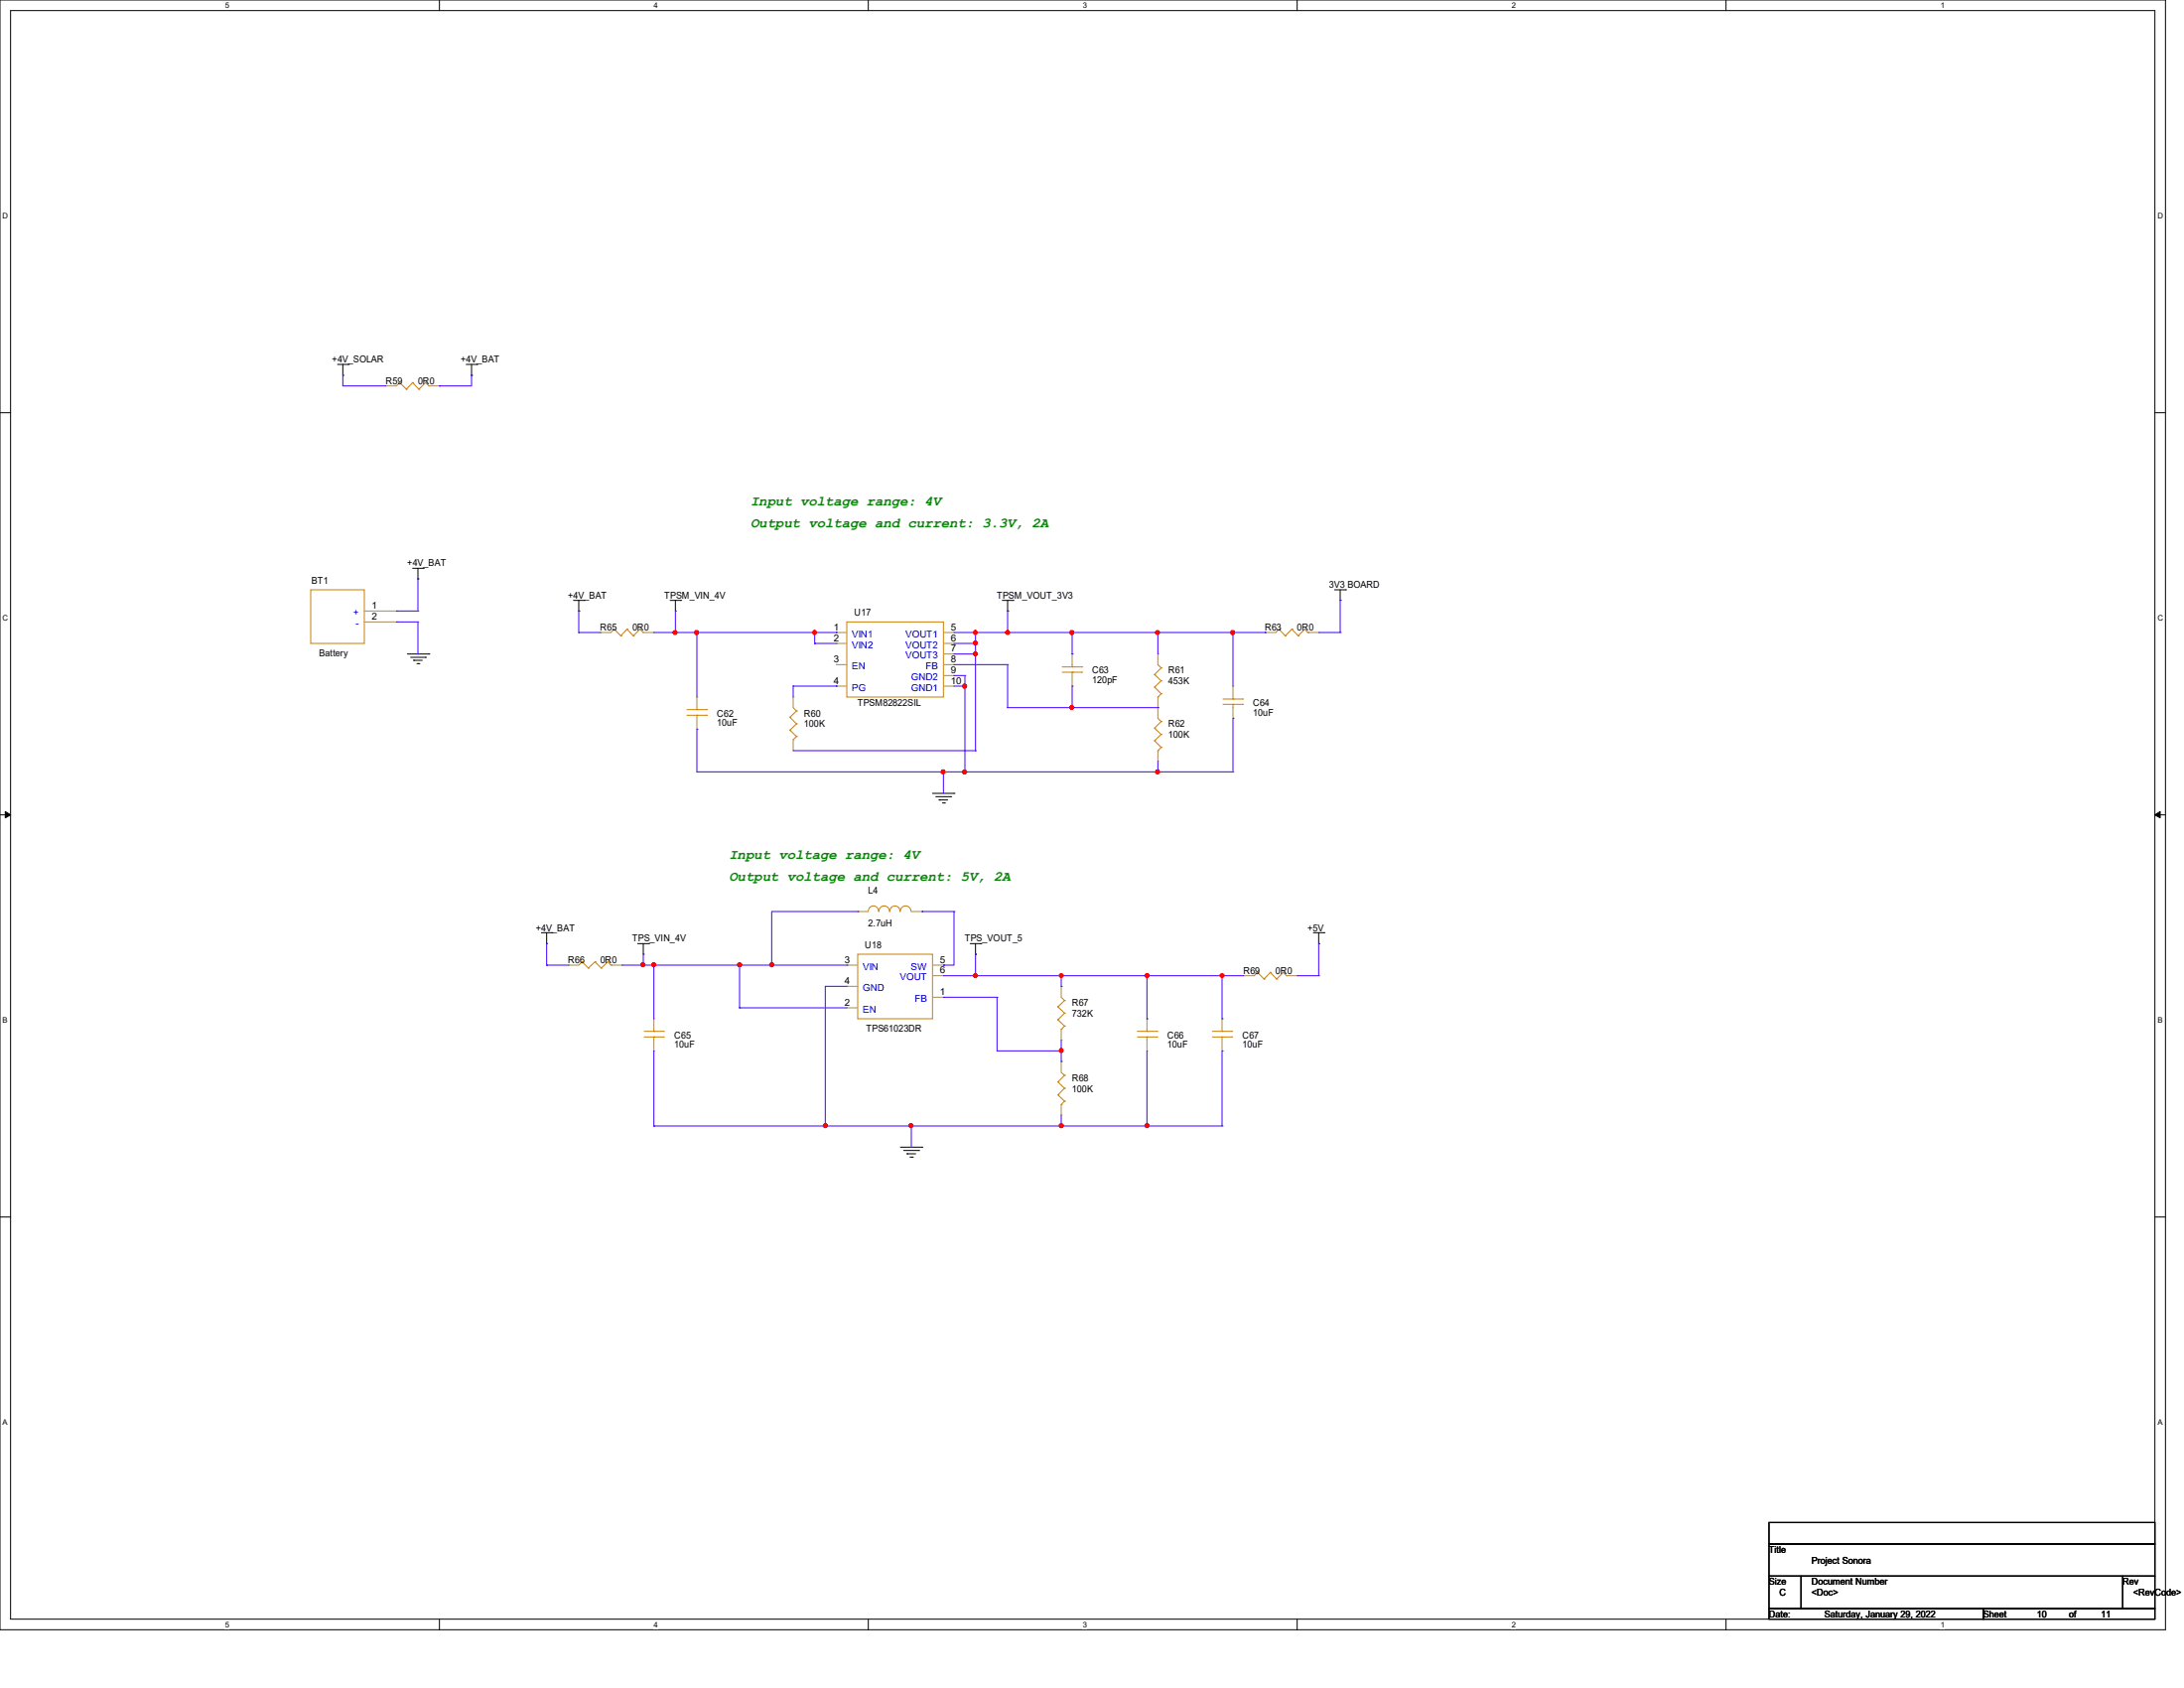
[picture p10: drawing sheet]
<svg xmlns="http://www.w3.org/2000/svg" width="279mm" height="216mm" viewBox="0 0 279 216" stroke-linecap="round" stroke-linejoin="round" font-family="sans-serif">
<path d="M0 0h277v208.4h-277zM1.4 1.4h274.3v205.7h-274.3z" fill="none" stroke="#000" stroke-width=".13"/>
<g fill="#fff">
<path d="M28.8 .1h.5v1.1h-.5z"/>
<path d="M28.8 207.2h.5v1.1h-.5z"/>
</g>
<path d="M56.2 0v1.4M56.2 207.1v1.3" fill="none" stroke="#000" stroke-width=".13"/>
<g fill="#fff">
<path d="M83.7 .1h.5v1.1h-.5z"/>
<path d="M83.7 207.2h.5v1.1h-.5z"/>
</g>
<path d="M111.1 0v1.4M111.1 207.1v1.3" fill="none" stroke="#000" stroke-width=".13"/>
<g fill="#fff">
<path d="M138.5 .1h.6v1.1h-.6z"/>
<path d="M138.5 207.2h.6v1.1h-.6z"/>
</g>
<path d="M165.9 0v1.4M165.9 207.1v1.3" fill="none" stroke="#000" stroke-width=".13"/>
<g fill="#fff">
<path d="M193.4 .1h.5v1.1h-.5z"/>
<path d="M193.4 207.2h.5v1.1h-.5z"/>
</g>
<path d="M220.8 0v1.4M220.8 207.1v1.3" fill="none" stroke="#000" stroke-width=".13"/>
<g fill="#fff">
<path d="M248.2 .1h.6v1.1h-.6z"/>
<path d="M248.2 207.2h.6v1.1h-.6z"/>
<path d="M.3 27.1h.8v1.1h-.8z"/>
<path d="M276 27.1h.7v1.1h-.7z"/>
<path d="M.3 78.5h.8v1.1h-.8z"/>
<path d="M276 78.5h.7v1.1h-.7z"/>
</g>
<path d="M0 52.8h1.4M275.7 52.8h1.3" fill="none" stroke="#000" stroke-width=".13"/>
<g fill="#fff">
<path d="M.3 129.9h.7v1.1h-.7z"/>
<path d="M276 129.9h.6v1.1h-.6z"/>
</g>
<path d="M0 104.2h1.4M275.7 104.2h1.3" fill="none" stroke="#000" stroke-width=".13"/>
<path d="M.7 103.8l.7 .4-.7 .4zM275.7 104.2l.7-.4v.8z" fill="#000" stroke="#000" stroke-width=".13"/>
<g fill="#fff">
<path d="M.3 181.4h.7v1.1h-.7z"/>
<path d="M276 181.4h.6v1.1h-.6z"/>
</g>
<g fill="none" stroke="#000" stroke-width=".13">
<path d="M43.2 46.6h1.4M43.9 48h.1M43.9 46.6v1.4M44.6 46.6h.1M59.6 46.6h1.4M60.3 48h.1M60.3 46.6v1.4M61 46.6h.1M52.8 72.7h1.3M53.5 74h.1M53.5 72.7v1.3M54.1 72.7h.1"/>
<path d="M73.4 76.8h1.3M74 78.1h.1M74 76.8v1.3M74.7 76.8h.1M85.7 76.8h1.4M86.4 78.1h.1M86.4 76.8v1.3M87.1 76.8h.1M128.2 76.8h1.4M128.9 78.1h.1M128.9 76.8v1.3M129.6 76.8h.1"/>
<path d="M170.7 75.4h1.4M171.4 76.8h.1M171.4 75.4v1.4M172.1 75.4h.1M52.1 83.7h2.8M52.5 84.1h1.9M52.9 84.5h.1M52.9 84.5h1.1M53.3 84.9h.3M53.6 84.9h.1M54.4 84.1h.1M54.9 83.7h.1"/>
<path d="M69.3 119.3h1.3M69.9 119.3v1.4M70.6 119.3h.1M119.3 101.5h2.7M119.7 101.9h1.9M120.1 102.3h.1M120.1 102.3h1.1M120.6 102.7h.2M120.8 102.7h.1M121.6 101.9h.1M122 101.5h.1M168 119.3h1.4"/>
<path d="M168.7 119.3v1.4M169.4 119.3h.1M69.9 120.7h.1M81.6 120.7h1.4M82.3 122h.1M82.3 120.7v1.3M83 120.7h.1M124.1 120.7h1.4M124.8 122h.1M124.8 120.7v1.3M125.5 120.7h.1M168.7 120.7h.1"/>
<path d="M0 155.7h1.4M115.2 146.7h2.7M115.6 147.2h1.9M116 147.6h.1M116 147.6h1.1M116.4 148h.3M116.7 148h.1M117.5 147.2h.1M117.9 146.7h.1M275.7 155.7h1.3M226.3 194.7h49.4v2.8h-49.4zM226.3 197.5h49.4v4.1h-49.4z"/>
<path d="M226.3 201.6h4.1v4.1h-4.1zM226.3 205.7h27.4v1.4h-27.4zM230.4 201.6h41.2v4.1h-41.2zM253.7 205.7h22v1.4h-22zM271.6 201.6h4.1v4.1h-4.1z"/>
</g>
<g fill="none" stroke="#cc8006" stroke-width=".13">
<path d="M51.1 48.9h.1M51.1 48.9l-.4 .5M51.1 48.9l.9 .9M52 49.8h.1M52.8 48.9h.1M52.8 48.9l-.8 .9M52.8 48.9l.8 .9M53.6 49.8h.1M54.4 48.9h.1M54.4 48.9l-.8 .9M54.4 48.9l.5 .5M54.9 49.4h.1"/>
<path d="M39.8 75.4h6.8v6.9h-6.8zM108.3 79.5h12.4v9.7h-12.4zM78.6 80.5h.1M78.6 80.5l-.5 .4M78.6 80.5l.8 .8M79.4 81.3h.1M80.2 80.5h.1M80.2 80.5l-.8 .8M80.2 80.5l.8 .8M81 81.3h.1M81.9 80.5h.1M81.9 80.5l-.9 .8"/>
<path d="M81.9 80.5l.4 .4M82.3 80.9h.1M87.9 91.5h2.5M87.9 90.8h2.5M89.2 90.8h.1M89.2 91.5h.1M89.2 90.5v.3M89.2 91.5v.4M90.4 91.5h.1M90.4 90.8h.1M101 91.7h.1M101 93.4h.1"/>
<path d="M101 91.7l.9 .9M101 93.4l.9 .8M101.5 94.6h.1M101.5 90.5l.4 .4M101.9 90.9h.1M101.9 92.6h.1M101.9 94.2h.1M101.9 90.9l-.9 .8M101.9 92.6l-.9 .8M101.9 94.2l-.4 .4M135.9 86h2.5M135.9 85.3h2.5"/>
<path d="M137.2 85.3h.1M137.2 86h.1M137.2 85v.3M137.2 86v.4M138.4 86h.1M138.4 85.3h.1M147.7 86.3h.1M147.7 87.9h.1M147.7 93.1h.1M147.7 94.7h.1M147.7 86.3l.8 .8M147.7 87.9l.8 .8"/>
<path d="M147.7 93.1l.8 .8M147.7 94.7l.8 .9M148.1 89.2h.1M148.1 96h.1M148.1 85l.4 .4M148.1 91.9l.4 .4M148.5 85.4h.1M148.5 87.1h.1M148.5 88.7h.1M148.5 92.3h.1M148.5 93.9h.1M148.5 95.6h.1"/>
<path d="M148.5 95.6l-.4 .4M148.5 85.4l-.8 .9M148.5 87.1l-.8 .8M148.5 88.7l-.4 .5M148.5 92.3l-.8 .8M148.5 93.9l-.8 .8M156.5 90.1h2.5M156.5 89.4h2.5M157.7 89.4h.1M157.7 90.1h.1M157.7 89.2v.2M157.7 90.1v.4"/>
<path d="M159 90.1h.1M159 89.4h.1M163.6 80.5h.1M163.6 80.5l-.4 .4M163.6 80.5l.8 .8M164.4 81.3h.1M165.3 80.5h.1M165.3 80.5l-.9 .8M165.3 80.5l.8 .8M166.1 81.3h.1M166.9 80.5h.1M166.9 80.5l-.8 .8"/>
<path d="M166.9 80.5l.4 .4M167.3 80.9h.1M112.4 116.6a.66 .66 0 0 0-.7-.7 .66 .66 0 0 0-.6 .7M113.8 116.6a.68 .68 0 0 0-.7-.7 .68 .68 0 0 0-.7 .7M115.1 116.6a.66 .66 0 0 0-.6-.7 .66 .66 0 0 0-.7 .7M116.5 116.6a.68 .68 0 0 0-.6-.7 .68 .68 0 0 0-.7 .7M74.5 123h.1M74.5 123l-.5 .4M74.5 123l.8 .8M75.3 123.8h.1M76.1 123h.1M76.1 123l-.8 .8"/>
<path d="M76.1 123l.8 .8M76.9 123.8h.1M77.8 123h.1M77.8 123l-.9 .8M77.8 123l.3 .4M78.1 123.4h.1M82.4 132.6h2.5M82.4 131.9h2.5M83.7 131.9h.1M83.7 132.6h.1M83.7 131.7v.2M83.7 132.6v.4"/>
<path d="M84.9 132.6h.1M84.9 131.9h.1M109.7 122h9.6v8.3h-9.6zM135.3 128.8h.1M135.3 130.4h.1M135.3 138.4h.1M135.3 128.8l.9 .8M135.3 130.4l.9 .8M135.3 138.4l.9 .8M135.8 131.7h.1M135.8 127.6l.4 .4M135.8 137.2l.4 .3"/>
<path d="M136.2 128h.1M136.2 129.6h.1M136.2 131.2h.1M136.2 137.5h.1M136.2 139.2h.1M136.2 128l-.9 .8M136.2 129.6l-.9 .8M136.2 131.2l-.4 .5M136.2 137.5l-.9 .9M136.2 139.2l-.9 .8M145.5 132.6h2.5M145.5 131.9h2.5"/>
<path d="M146.7 131.9h.1M146.7 132.6h.1M146.7 131.7v.2M146.7 132.6v.4M148 132.6h.1M148 131.9h.1M155.1 132.6h2.5M155.1 131.9h2.5M156.3 131.9h.1M156.3 132.6h.1M156.3 131.7v.2M156.3 132.6v.4"/>
<path d="M157.6 132.6h.1M157.6 131.9h.1M160.9 124.4h.1M160.9 124.4l-.5 .4M160.9 124.4l.8 .8M161.7 125.2h.1M162.5 124.4h.1M162.5 124.4l-.8 .8M162.5 124.4l.8 .8M163.3 125.2h.1M164.2 124.4h.1M164.2 124.4l-.9 .8"/>
<path d="M164.2 124.4l.4 .4M164.6 124.8h.1M135.3 140h.1M135.3 140l.9 .8M135.8 141.3h.1M136.2 140.8h.1M136.2 140.8l-.4 .5"/>
</g>
<g fill="none" stroke="#a84" stroke-width=".13">
<path d="M49.4 49.4h.1M49.4 49.4h1.3M54.9 49.4h1.3M56.2 49.4h.1M46.6 79.5h4.1M46.6 78.1h4.1M50.7 79.5h.1M50.7 78.1h.1M76.8 80.9h.1M76.8 80.9h1.3M82.3 80.9h1.4M83.7 80.9h.1"/>
<path d="M89.2 89.2h.1M89.2 93.3h.1M89.2 89.2v1.3M89.2 91.9v1.4M101.5 89.2h.1M101.5 96h.1M101.5 89.2v1.3M101.5 94.6v1.4M107 80.9h.1M107 82.3h.1M107 85h.1M107 87.8h.1"/>
<path d="M107 80.9h1.3M107 82.3h1.3M107 85h1.3M107 87.8h1.3M120.7 80.9h1.3M120.7 82.3h1.3M120.7 85h1.3M120.7 87.8h1.3M120.7 83.7h1.3M120.7 86.4h1.3M122 80.9h.1M122 82.3h.1"/>
<path d="M122 83.7h.1M122 85h.1M122 86.4h.1M122 87.8h.1M137.2 83.7h.1M137.2 87.8h.1M137.2 83.7v1.3M137.2 86.4v1.4M148.1 83.7h.1M148.1 90.5h.1M148.1 97.4h.1M148.1 83.7v1.3"/>
<path d="M148.1 89.2v2.7M148.1 96v1.4M157.7 87.8h.1M157.7 91.9h.1M157.7 87.8v1.4M157.7 90.5v1.4M161.8 80.9h.1M161.8 80.9h1.4M167.3 80.9h1.4M168.7 80.9h.1M109.7 116.6h.1M109.7 116.6h1.4"/>
<path d="M116.6 116.6h1.3M117.9 116.6h.1M72.7 123.4h.1M72.7 123.4h1.3M78.1 123.4h1.4M79.5 123.4h.1M83.7 130.3h.1M83.7 134.4h.1M83.7 130.3v1.4M83.7 133v1.4M108.3 128.9h.1M108.3 123.4h.1"/>
<path d="M108.3 126.2h.1M108.3 128.9h1.4M108.3 123.4h1.4M108.3 126.2h1.4M119.3 127.6h1.4M119.3 123.4h1.4M119.3 124.8h1.4M120.7 127.6h.1M120.7 123.4h.1M120.7 124.8h.1M135.8 126.2h.1M135.8 133h.1"/>
<path d="M135.8 135.8h.1M135.8 126.2v1.4M135.8 131.7v1.3M135.8 135.8v1.4M146.7 130.3h.1M146.7 134.4h.1M146.7 130.3v1.4M146.7 133v1.4M156.3 130.3h.1M156.3 134.4h.1M156.3 130.3v1.4M156.3 133v1.4"/>
<path d="M159.1 124.8h.1M159.1 124.8h1.3M164.6 124.8h1.3M165.9 124.8h.1M135.8 142.6h.1M135.8 141.3v1.3"/>
</g>
<g fill="none" stroke="#4200ff" stroke-width=".13">
<path d="M43.9 48h.1M43.9 49.4h.1M43.9 48v1.4M43.9 49.4h5.5M56.2 49.4h.1M60.3 48h.1M60.3 48v1.4h-4.1M50.7 78.1h2.8M50.7 79.5h2.8M53.5 78.1h.1M53.5 74h.1M53.5 79.5h.1"/>
<path d="M53.5 74v4.1M53.5 79.5v4.2M74 78.1h.1M74 78.1v2.8M86.4 78.1v2.8M128.9 78.1h.1M128.9 78.1v2.8M171.4 76.8h.1M171.4 76.8v4.1M53.5 83.7h.1M74 80.9h.1M74 80.9h2.8"/>
<path d="M83.7 80.9h23.3M86.4 80.9h.1M89.2 80.9h.1M89.2 93.3h.1M89.2 98.7h.1M89.2 80.9v8.3M89.2 93.3v5.4M89.2 98.7h68.5M101.5 87.8h.1M101.5 87.8v1.4M101.5 87.8h5.5M101.5 96h23.3"/>
<path d="M104.2 80.9h.1M104.2 82.3h.1M104.2 82.3h2.8M104.2 80.9v1.4M107 87.8h.1M107 80.9h.1M120.7 98.7h.1M120.7 98.7v2.8M122 80.9h39.8M122 82.3h2.8M122 83.7h2.8M122 87.8h1.4"/>
<path d="M122 85h6.9M122 86.4h1.4M123.4 98.7h.1M123.4 86.4h.1M123.4 87.8h.1M123.4 86.4v12.3M124.8 80.9h.1M124.8 82.3h.1M124.8 83.7h.1M124.8 96h.1M124.8 80.9v15.1M128.9 80.9h.1"/>
<path d="M128.9 85h.1M128.9 90.5h.1M128.9 85v5.5M128.9 90.5h19.2M137.2 83.7h.1M137.2 90.5h.1M137.2 87.8h.1M137.2 80.9h.1M137.2 80.9v2.8M137.2 87.8v2.7M148.1 90.5h.1M148.1 80.9h.1"/>
<path d="M148.1 98.7h.1M148.1 80.9v2.8M148.1 97.4v1.3M157.7 80.9h.1M157.7 91.9h.1M157.7 98.7h.1M157.7 80.9v6.9M157.7 91.9v6.8M161.8 80.9h.1M168.7 80.9h2.7M171.4 80.9h.1M109.7 116.6h.1"/>
<path d="M109.7 116.6h-11v6.8M117.9 116.6h.1M117.9 116.6h4.1M122 116.6h.1M122 116.6v6.8h-1.3M69.9 123.4h.1M69.9 120.7h.1M69.9 123.4h2.8M69.9 120.7v2.7M79.5 123.4h28.8M82.3 123.4h.1M82.3 122v1.4"/>
<path d="M83.7 123.4h.1M83.7 123.4v6.9M83.7 134.4v9.6M94.6 128.9h.1M94.6 123.4h.1M94.6 123.4v5.5M94.6 128.9h13.7M98.7 123.4h.1M105.6 126.2h.1M105.6 126.2h2.7M105.6 126.2v17.8M108.3 123.4h.1"/>
<path d="M120.7 123.4h.1M120.7 124.8h38.4M120.7 127.6h6.9M124.8 124.8h.1M124.8 122h.1M124.8 122v2.8M127.6 127.6h.1M127.6 134.4h.1M127.6 127.6v6.8M127.6 134.4h8.2M135.8 126.2h.1M135.8 134.4h.1"/>
<path d="M135.8 135.8h.1M135.8 124.8h.1M135.8 124.8v1.4M135.8 133v2.8M146.7 124.8h.1M146.7 130.3h.1M146.7 124.8v5.5M146.7 134.4v9.6M156.3 124.8h.1M156.3 130.3h.1M156.3 134.4h.1M156.3 124.8v5.5"/>
<path d="M156.3 134.4v9.6M165.9 124.8h2.8M168.7 120.7h.1M168.7 124.8h.1M168.7 120.7v4.1M83.7 144h.1M83.7 144h72.6M105.6 144h.1M116.6 144h.1M116.6 144v2.7M135.8 144h.1M135.8 142.6v1.4"/>
<path d="M146.7 144h.1M156.3 144h.1"/>
</g>
<g fill="#f00" stroke="#f00" stroke-width=".13">
<circle cx="89.1" cy="80.9" r=".25"/>
<circle cx="124.8" cy="80.9" r=".24"/>
<circle cx="124.8" cy="82.2" r=".24"/>
<circle cx="124.8" cy="83.6" r=".24"/>
<circle cx="137.1" cy="90.5" r=".25"/>
<circle cx="148.1" cy="80.9" r=".25"/>
<circle cx="137.1" cy="80.9" r=".25"/>
<circle cx="157.7" cy="80.9" r=".25"/>
<circle cx="120.6" cy="98.7" r=".25"/>
<circle cx="86.4" cy="80.9" r=".25"/>
<circle cx="128.9" cy="80.9" r=".25"/>
<circle cx="123.4" cy="98.7" r=".25"/>
<circle cx="148.1" cy="98.7" r=".25"/>
<circle cx="123.4" cy="87.8" r=".25"/>
<circle cx="98.7" cy="123.4" r=".25"/>
<circle cx="83.6" cy="123.4" r=".24"/>
<circle cx="94.6" cy="123.4" r=".25"/>
<circle cx="124.8" cy="124.8" r=".24"/>
<circle cx="135.8" cy="124.8" r=".25"/>
<circle cx="146.7" cy="124.8" r=".25"/>
<circle cx="135.8" cy="134.4" r=".25"/>
<circle cx="105.6" cy="144" r=".25"/>
<circle cx="135.8" cy="144" r=".25"/>
<circle cx="146.7" cy="144" r=".25"/>
<circle cx="116.5" cy="144" r=".25"/>
<circle cx="156.3" cy="124.8" r=".25"/>
<circle cx="82.3" cy="123.4" r=".25"/>
<circle cx="104.2" cy="80.9" r=".24"/>
</g>
<g font-size="1.8" fill="#008000">
<text x="96" y="64.6">Input voltage range: 4V</text>
<text x="96" y="67.4">Output voltage and current: 3.3V, 2A</text>
<text x="93.3" y="109.9">Input voltage range: 4V</text>
<text x="93.3" y="112.6">Output voltage and current: 5V, 2A</text>
</g>
<g font-size="1.2">
<text x="42.5" y="46.4">+4V_SOLAR</text>
<text x="59" y="46.4">+4V_BAT</text>
<text x="49.4" y="49.1">R59</text>
<text x="53.5" y="49.1">0R0</text>
<text x="39.9" y="74.6">BT1</text>
<text x="47.6" y="77.9">1</text>
<text x="52.1" y="72.4">+4V_BAT</text>
<text x="72.7" y="76.6">+4V_BAT</text>
<text x="85" y="76.6">TPSM_VIN_4V</text>
<text x="127.5" y="76.6">TPSM_VOUT_3V3</text>
<text x="170" y="75.2">3V3 BOARD</text>
<text x="40.9" y="84">Battery</text>
<text x="47.6" y="79.2">2</text>
<text x="76.8" y="80.7">R65</text>
<text x="80.9" y="80.7">0R0</text>
<text x="106.7" y="80.6">1</text>
<text x="106.7" y="82">2</text>
<text x="109.3" y="78.7">U17</text>
<text x="121.7" y="80.6">5</text>
<text x="121.7" y="82">6</text>
<text x="121.7" y="83.4">7</text>
<text x="161.8" y="80.7">R63</text>
<text x="165.9" y="80.7">0R0</text>
<text x="106.7" y="84.7">3</text>
<text x="106.7" y="87.5">4</text>
<text x="121.7" y="84.7">8</text>
<text x="121.7" y="86.1">9</text>
<text x="121.7" y="87.5">10</text>
<text x="139.7" y="86.1">C63</text>
<text x="139.7" y="87.4">120pF</text>
<text x="149.5" y="86.1">R61</text>
<text x="149.5" y="87.5">453K</text>
<text x="91.7" y="91.7">C62</text>
<text x="91.7" y="92.9">10uF</text>
<text x="102.9" y="91.7">R60</text>
<text x="102.9" y="93">100K</text>
<text x="109.7" y="90.3">TPSM82822SIL</text>
<text x="149.5" y="93">R62</text>
<text x="149.5" y="94.4">100K</text>
<text x="160.3" y="90.3">C64</text>
<text x="160.3" y="91.5">10uF</text>
<text x="68.6" y="119.1">+4V_BAT</text>
<text x="111.1" y="114.3">L4</text>
<text x="111.1" y="118.5">2.7uH</text>
<text x="167.3" y="119.1">+5V</text>
<text x="72.7" y="123.2">R66</text>
<text x="76.8" y="123.2">0R0</text>
<text x="80.9" y="120.4">TPS_VIN_4V</text>
<text x="108.1" y="123.1">3</text>
<text x="108.1" y="125.9">4</text>
<text x="110.7" y="121.3">U18</text>
<text x="120.3" y="123.1">5</text>
<text x="120.3" y="124.5">6</text>
<text x="123.4" y="120.4">TPS_VOUT_5</text>
<text x="159.1" y="124.6">R69</text>
<text x="163.2" y="124.6">0R0</text>
<text x="108.1" y="128.6">2</text>
<text x="110.8" y="132">TPS61023DR</text>
<text x="120.3" y="127.3">1</text>
<text x="137.2" y="128.7">R67</text>
<text x="137.2" y="130">732K</text>
<text x="86.3" y="132.8">C65</text>
<text x="86.3" y="134">10uF</text>
<text x="149.3" y="132.8">C66</text>
<text x="149.3" y="134">10uF</text>
<text x="159" y="132.8">C67</text>
<text x="159" y="134">10uF</text>
<text x="137.2" y="138.3">R68</text>
<text x="137.2" y="139.7">100K</text>
<text x="226.3" y="198.6">Title</text>
<text x="226.3" y="202.7">Size</text>
<text x="231.8" y="200">Project Sonora</text>
<text x="231.8" y="202.7">Document Number</text>
<text x="271.6" y="202.7">Rev</text>
<text x="226.3" y="206.9">Date:</text>
<text x="227.7" y="204.1">C</text>
<text x="231.8" y="204.1">&lt;Doc&gt;</text>
<text x="233.4" y="206.9">Saturday, January 29, 2022</text>
<text x="253.7" y="206.9">Sheet</text>
<text x="260.6" y="206.9">10</text>
<text x="264.7" y="206.9">of</text>
<text x="268.8" y="206.9">11</text>
<text x="272.9" y="204.1">&lt;RevCode&gt;</text>
</g>
<g font-size="1.2" fill="#00c">
<text x="45.2" y="78.7">+</text>
<text x="45.5" y="80.1">-</text>
<text x="109" y="81.5">VIN1</text>
<text x="109" y="82.9">VIN2</text>
<text x="115.9" y="81.5">VOUT1</text>
<text x="115.9" y="82.9">VOUT2</text>
<text x="109" y="85.6">EN</text>
<text x="109" y="88.3">PG</text>
<text x="115.9" y="84.2">VOUT3</text>
<text x="116.6" y="87">GND2</text>
<text x="116.6" y="88.3">GND1</text>
<text x="118.4" y="85.6">FB</text>
<text x="110.4" y="124">VIN</text>
<text x="115.1" y="125.4">VOUT</text>
<text x="116.5" y="124">SW</text>
<text x="110.4" y="129.5">EN</text>
<text x="110.4" y="126.7">GND</text>
<text x="117" y="128.1">FB</text>
</g>
<g font-size="1">
<text x="28.8" y="1">5</text>
<text x="83.7" y="1">4</text>
<text x="138.5" y="1">3</text>
<text x="193.4" y="1">2</text>
<text x="248.2" y="1">1</text>
<text x=".3" y="27.9">D</text>
<text x="276" y="27.9">D</text>
<text x=".3" y="79.4">C</text>
<text x="276" y="79.4">C</text>
<text x=".3" y="130.8">B</text>
<text x="276" y="130.8">B</text>
<text x=".3" y="182.2">A</text>
<text x="276" y="182.2">A</text>
<text x="28.8" y="208.1">5</text>
<text x="83.7" y="208.1">4</text>
<text x="138.5" y="208.1">3</text>
<text x="193.4" y="208.1">2</text>
<text x="248.2" y="208.1">1</text>
</g>
</svg>
